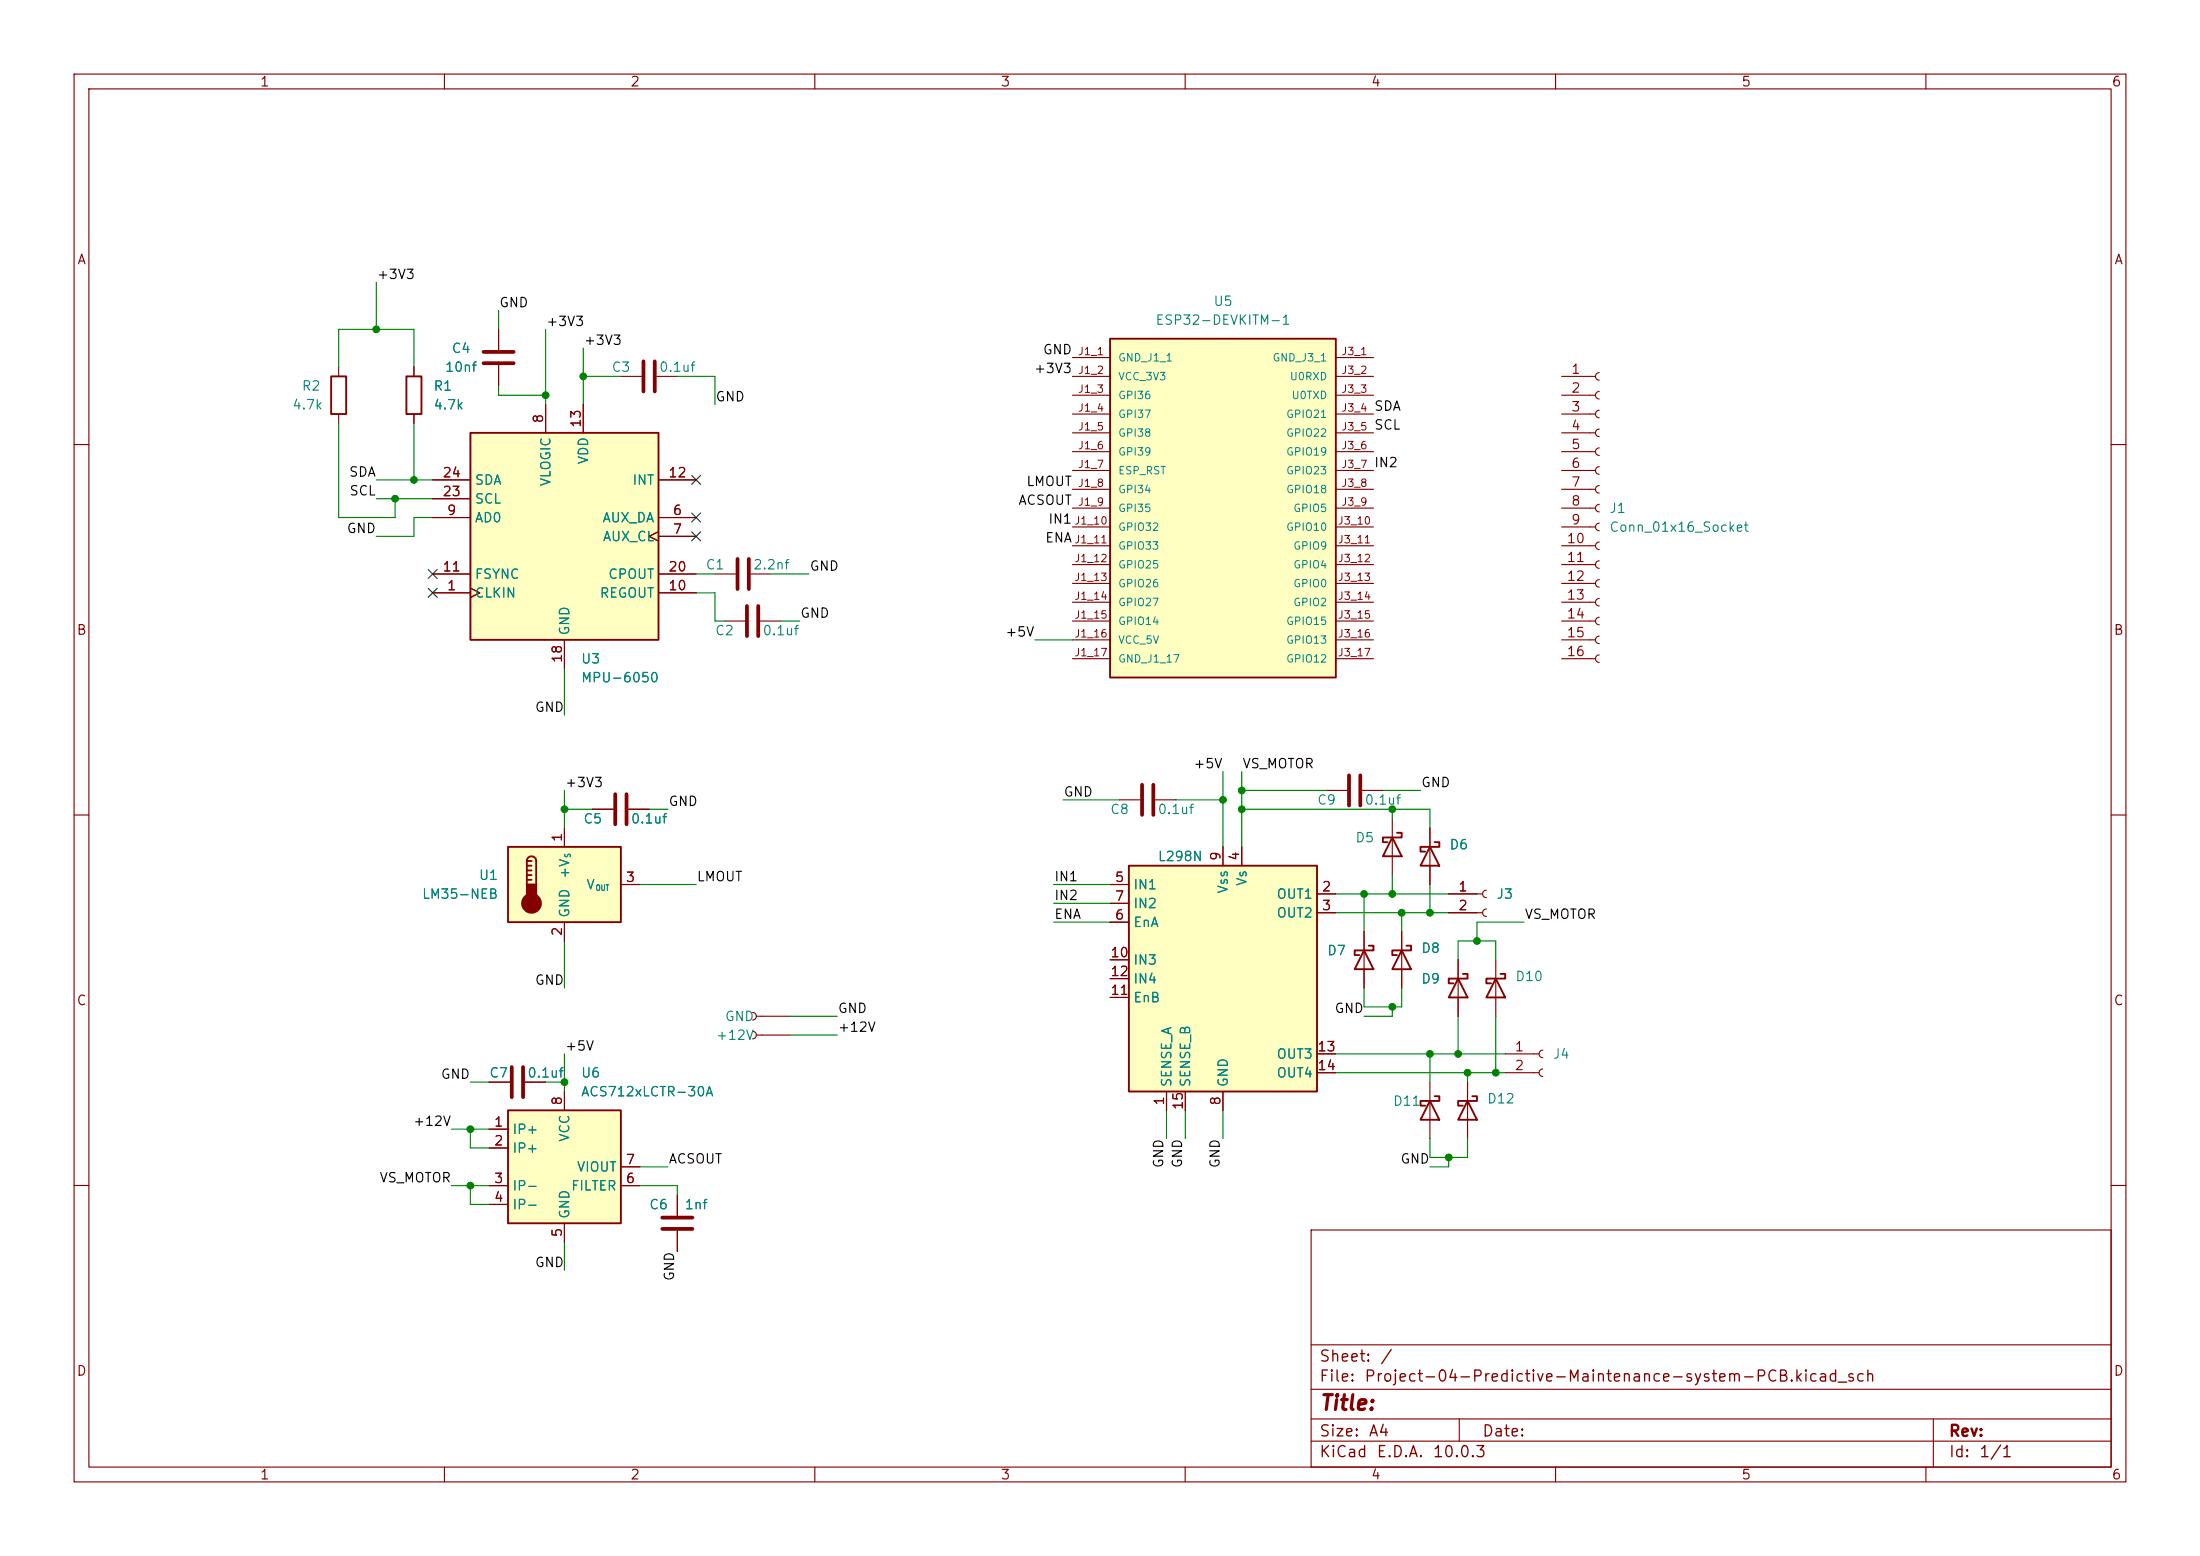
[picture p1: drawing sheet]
<svg xmlns="http://www.w3.org/2000/svg" width="297mm" height="210mm" viewBox="0 0 297 210" stroke-linecap="round" stroke-linejoin="round" font-family="sans-serif">
<g fill="none" stroke="#840000" stroke-width=".15">
<path d="M10 10h277v190h-277zM12 12h273v186h-273zM60 10v2M110 10v2M160 10v2M210 10v2M260 10v2M45.7 49.5v1.3M45.7 55.9v1.3M55.9 49.5v1.3M55.9 55.9v1.3M10 60h2"/>
<path d="M285 60h2M10 110h2M193 111.8v7.6M285 110h2M195.6 120.7h4.6M195.6 123.2h4.6M200.7 120.1a.51 .51 0 0 0-.5 .6 .51 .51 0 0 0 .5 .5M200.7 122.7a.51 .51 0 0 0-.5 .5 .51 .51 0 0 0 .5 .5M10 160h2M177 166h108v32h-108zM285 160h2M60 198v2"/>
<path d="M110 198v2M160 198v2M177 194.5h108M177 191.5h108M177 187.5h108M177 181.5h108M197 191.5v3M210 198v2M260 198v2M261 191.5v6.5"/>
</g>
<path d="M44.7 50.8h2v5.1h-2zM54.9 50.8h2v5.1h-2zM193 114.3l1.3 2.5h-2.5zM193.7 113.7h.6v.6h-2.5v.6h.6" fill="none" stroke="#840000" stroke-width=".25"/>
<path d="M149.9 45.7h30.4v45.7h-30.4z" fill="#ffffc2"/>
<path d="M149.9 45.7h30.4v45.7h-30.4z" fill="none" stroke="#840000" stroke-width=".25"/>
<g fill="none" stroke="#840000" stroke-width=".15">
<path d="M144.8 48.3h5.1M144.8 50.8h5.1M144.8 53.3h5.1M144.8 55.9h5.1M144.8 58.4h5.1M180.3 48.3h5.1M180.3 50.8h5.1M180.3 53.3h5.1M180.3 55.9h5.1M180.3 58.4h5.1M210.8 50.8h4.6M210.8 53.3h4.6"/>
<path d="M210.8 55.9h4.6M210.8 58.4h4.6M215.9 50.3a.51 .51 0 0 0-.5 .5 .51 .51 0 0 0 .5 .5M215.9 52.8a.51 .51 0 0 0-.5 .5 .51 .51 0 0 0 .5 .5M215.9 55.4a.51 .51 0 0 0-.5 .5 .51 .51 0 0 0 .5 .5M215.9 57.9a.51 .51 0 0 0-.5 .5 .51 .51 0 0 0 .5 .5M144.8 61h5.1M144.8 63.5h5.1M144.8 66h5.1M144.8 68.6h5.1M144.8 71.1h5.1M144.8 73.7h5.1"/>
<path d="M144.8 76.2h5.1M144.8 78.7h5.1M180.3 61h5.1M180.3 63.5h5.1M180.3 66h5.1M180.3 68.6h5.1M180.3 71.1h5.1M180.3 73.7h5.1M180.3 76.2h5.1M180.3 78.7h5.1M210.8 61h4.6M210.8 63.5h4.6"/>
<path d="M210.8 66h4.6M210.8 68.6h4.6M210.8 71.1h4.6M210.8 73.7h4.6M210.8 76.2h4.6M210.8 78.7h4.6M215.9 60.5a.51 .51 0 0 0-.5 .5 .51 .51 0 0 0 .5 .5M215.9 63a.51 .51 0 0 0-.5 .5 .51 .51 0 0 0 .5 .5M215.9 65.5a.51 .51 0 0 0-.5 .5 .51 .51 0 0 0 .5 .5M215.9 68.1a.51 .51 0 0 0-.5 .5 .51 .51 0 0 0 .5 .5M215.9 70.6a.51 .51 0 0 0-.5 .5 .51 .51 0 0 0 .5 .5M215.9 73.2a.51 .51 0 0 0-.5 .5 .51 .51 0 0 0 .5 .5"/>
<path d="M215.9 75.7a.51 .51 0 0 0-.5 .5 .51 .51 0 0 0 .5 .5M215.9 78.2a.51 .51 0 0 0-.5 .5 .51 .51 0 0 0 .5 .5M144.8 81.3h5.1M144.8 83.8h5.1M144.8 86.4h5.1M144.8 88.9h5.1M180.3 81.3h5.1M180.3 83.8h5.1M180.3 86.4h5.1M180.3 88.9h5.1M210.8 81.3h4.6M210.8 83.8h4.6"/>
<path d="M210.8 86.4h4.6M210.8 88.9h4.6M215.9 80.8a.51 .51 0 0 0-.5 .5 .51 .51 0 0 0 .5 .5M215.9 83.3a.51 .51 0 0 0-.5 .5 .51 .51 0 0 0 .5 .5M215.9 85.9a.51 .51 0 0 0-.5 .5 .51 .51 0 0 0 .5 .5M215.9 88.4a.51 .51 0 0 0-.5 .5 .51 .51 0 0 0 .5 .5"/>
</g>
<path d="M63.5 58.4h25.4v28h-25.4z" fill="#ffffc2"/>
<path d="M63.5 58.4h25.4v28h-25.4zM188 113l1.2 2.6h-2.5zM188.6 112.4h.6v.6h-2.5v.7h.6M201.9 132.1l1.3 2.5h-2.5zM202.6 131.4h.6v.7h-2.5v.6h.6" fill="none" stroke="#840000" stroke-width=".25"/>
<g fill="none" stroke="#840000" stroke-width=".15">
<path d="M67.3 44.5v2.7M67.3 49.3v2.8M73.7 54.6v3.8M78.7 54.6v3.8M83.8 50.8h2.8M88.6 50.8h2.8M58.4 69.9h5.1M58.4 77.5h5.1M58.4 64.8h5.1M58.4 67.3h5.1M63.5 79.4l1.3 .6-1.3 .6M88.9 71.8l-1.3 .6 1.3 .6"/>
<path d="M88.9 69.9h5.1M88.9 72.4h5.1M88.9 77.5h5.1M88.9 64.8h5.1M96.5 77.5h2.8M101.3 77.5h2.8M58.4 80h5.1M76.2 86.4v3.8M88.9 80h5.1M97.8 83.8h2.8M102.6 83.8h2.8M80 109.2h2.8"/>
<path d="M84.8 109.2h2.8M151.1 108h2.8M156 108h2.7M179.1 106.7h2.8M183.9 106.7h2.8M188 110.5v7.6M201.9 129.5v7.7"/>
</g>
<g fill="none" stroke="#840000" stroke-width=".51">
<path d="M65.3 49h4M65.3 47.5h4M86.9 48.8v4M88.4 48.8v4M99.6 75.4v4.1M101.1 75.4v4.1M100.8 81.8v4.1M102.4 81.8v4.1M83.1 107.2v4.1M84.6 107.2v4.1M154.2 105.9v4.1M155.7 105.9v4.1"/>
<path d="M182.1 104.6v4.1M183.6 104.6v4.1"/>
</g>
<path d="M68.6 114.3h15.2v10.2h-15.2z" fill="#ffffc2"/>
<path d="M68.6 114.3h15.2v10.2h-15.2zM71.1 116.2a.64 .64 0 0 1 .7-.6 .64 .64 0 0 1 .6 .6v3.2M71.1 116.2v3.2M71.1 116.2h.7M71.1 116.8h.7M71.1 117.5h.7M71.1 118.1h.7M71.1 118.7h.7" fill="none" stroke="#840000" stroke-width=".25"/>
<g fill="#840000" stroke="#840000" stroke-width=".25">
<path d="M71.1 119.4h1.3v1.9h-1.3z"/>
<circle cx="71.8" cy="121.9" r="1.27"/>
</g>
<path d="M76.2 111.8v2.5M83.8 119.4h2.6M76.2 124.5v2.5M101.6 139.2a.51 .51 0 0 1 .5 .5 .51 .51 0 0 1-.5 .5M101.6 136.7a.51 .51 0 0 1 .5 .5 .51 .51 0 0 1-.5 .5M102.1 139.7h4.6M102.1 137.2h4.6" fill="none" stroke="#840000" stroke-width=".15"/>
<path d="M68.6 149.9h15.2v15.2h-15.2z" fill="#ffffc2"/>
<path d="M184.1 128.3l1.3 2.5h-2.5zM184.8 127.6h.6v.7h-2.5v.6h.6M189.2 128.3l1.3 2.5h-2.5zM189.9 127.6h.6v.7h-2.5v.6h.6M196.8 132.1l1.3 2.5h-2.5zM197.5 131.4h.6v.7h-2.5v.6h.6M68.6 149.9h15.2v15.2h-15.2zM193 148.6l1.3 2.5h-2.5zM193.7 148h.6v.6h-2.5v.6h.6M198.1 148.6l1.3 2.5h-2.6zM198.8 148h.6v.6h-2.6v.6h.7" fill="none" stroke="#840000" stroke-width=".25"/>
<g fill="none" stroke="#840000" stroke-width=".15">
<path d="M184.1 125.7v7.7M189.2 125.7v7.7M196.8 129.5v7.7M66 152.4h2.6M66 154.9h2.6M66 146.1h2.8M70.9 146.1h2.8M76.2 147.3v2.6M83.8 157.5h2.6M193 146.1v7.6M198.1 146.1v7.6M203.2 142.2h4.6"/>
<path d="M203.2 144.8h4.6M208.3 141.7a.51 .51 0 0 0-.5 .5 .51 .51 0 0 0 .5 .5M208.3 144.3a.51 .51 0 0 0-.5 .5 .51 .51 0 0 0 .5 .5M66 160h2.6M66 162.6h2.6M76.2 165.1v2.5M83.8 160h2.6M91.4 161.3v2.8M91.4 166.1v2.8"/>
</g>
<path d="M69.1 144v4.1M70.6 144v4.1M89.4 165.9h4.1M89.4 164.3h4.1" fill="none" stroke="#840000" stroke-width=".51"/>
<path d="M152.4 116.8h25.4v30.5h-25.4z" fill="#ffffc2"/>
<path d="M152.4 116.8h25.4v30.5h-25.4z" fill="none" stroke="#840000" stroke-width=".25"/>
<g fill="none" stroke="#840000" stroke-width=".15">
<path d="M55.9 49.5v1.3M55.9 55.9v1.3M67.3 44.5v2.7M67.3 49.3v2.8M73.7 54.6v3.8M78.7 54.6v3.8M58.4 69.9h5.1M58.4 77.5h5.1M58.4 64.8h5.1M58.4 67.3h5.1M63.5 79.4l1.3 .6-1.3 .6M88.9 71.8l-1.3 .6 1.3 .6"/>
<path d="M88.9 69.9h5.1M88.9 72.4h5.1M88.9 77.5h5.1M88.9 64.8h5.1M58.4 80h5.1M76.2 86.4v3.8M88.9 80h5.1M76.2 111.8v2.5M80 109.2h2.8M83.8 119.4h2.6M84.8 109.2h2.8M149.9 119.4h2.5"/>
<path d="M165.1 114.3v2.5M167.6 114.3v2.5M193 111.8v2.5M193 116.8v2.6M76.2 124.5v2.5M149.9 124.5h2.5M149.9 121.9h2.5M149.9 129.5h2.5M149.9 134.6h2.5M149.9 132.1h2.5M177.8 120.7h2.5M177.8 123.2h2.5"/>
<path d="M184.1 125.7v2.6M184.1 130.8v2.6M189.2 125.7v2.6M189.2 130.8v2.6M195.6 120.7h3.8M195.6 123.2h3.8M196.8 129.5v2.6M196.8 134.6v2.6M66 152.4h2.6M66 154.9h2.6M66 146.1h2.8M70.9 146.1h2.8"/>
<path d="M76.2 147.3v2.6M83.8 157.5h2.6M157.5 147.3v2.6M160 147.3v2.6M165.1 147.3v2.6M177.8 142.2h2.5M177.8 144.8h2.5M66 160h2.6M66 162.6h2.6M76.2 165.1v2.5M83.8 160h2.6M91.4 161.3v2.8"/>
<path d="M91.4 166.1v2.8"/>
</g>
<g fill="none" stroke="#008400" stroke-width=".15">
<path d="M50.8 38.1v6.4M45.7 49.5v-5h10.2v5M45.7 57.2v12.7h7.6v-2.6M55.9 57.2v7.6M67.3 41.9v2.6M67.3 52.1v1.2h6.4M73.7 44.5v10.1M78.7 47v7.6M78.7 50.8h5.1M91.4 50.8h5.1v3.8M50.8 67.3h7.6M50.8 64.8h7.6"/>
<path d="M58.4 69.9h-2.5v2.5h-5.1M94 77.5h2.5M104.1 77.5h5.1M76.2 90.2v6.3M94 80h2.5v3.8h1.3M105.4 83.8h2.5M139.7 86.4h5.1M76.2 106.7v5.1M76.2 109.2h3.8M86.4 119.4h7.6M87.6 109.2h2.6M142.2 119.4h7.7"/>
<path d="M143.5 108h7.6M158.7 108h6.4M165.1 104.1v10.2M167.6 109.2h25.4v2.6M167.6 106.7h11.5M167.6 104.1v10.2M186.7 106.7h5.1M188 109.2v1.3M188 118.1v2.6M193 119.4v3.8M76.2 127v6.4M106.7 139.7h6.3"/>
<path d="M106.7 137.2h6.3M142.2 121.9h7.7M142.2 124.5h7.7M180.3 120.7h15.3M180.3 123.2h15.3M184.1 133.4v2.5h5.1v-2.5M184.1 120.7v5M188 135.9v1.3h-3.9M189.2 123.2v2.5M196.8 129.5v-2.5h5.1v2.5M196.8 137.2v5M201.9 137.2v7.6"/>
<path d="M205.7 124.5h-6.3v2.5M61 152.4h5M63.5 146.1h2.5M63.5 152.4v2.5h2.5M73.7 146.1h2.5M76.2 142.2v5.1M86.4 157.5h3.8M157.5 149.9v3.8M160 149.9v3.8M165.1 149.9v3.8M180.3 144.8h22.9M180.3 142.2h22.9"/>
<path d="M193 142.2v3.9M193 153.7v2.5h5.1v-2.5M195.6 156.2v1.3h-2.6M198.1 144.8v1.3M61 160h5M63.5 160v2.6h2.5M76.2 167.6v3.9M86.4 160h5v1.3"/>
</g>
<path d="M57.8 76.9l1.2 1.2M57.8 79.4l1.2 1.2M59 76.9l-1.2 1.2M59 79.4l-1.2 1.2M93.4 69.2l1.2 1.3M93.4 64.2l1.2 1.2M93.4 71.8l1.2 1.2M94.6 69.2l-1.2 1.3M94.6 64.2l-1.2 1.2M94.6 71.8l-1.2 1.2" fill="none" stroke="#000084" stroke-width=".15"/>
<g fill="#008400" stroke="#008400" stroke-width=".14">
<circle cx="50.8" cy="44.5" r=".46"/>
<circle cx="78.7" cy="50.8" r=".46"/>
<circle cx="73.7" cy="53.3" r=".46"/>
<circle cx="53.3" cy="67.3" r=".46"/>
<circle cx="55.9" cy="64.8" r=".46"/>
<circle cx="188" cy="109.2" r=".46"/>
<circle cx="184.1" cy="120.7" r=".46"/>
<circle cx="165.1" cy="108" r=".46"/>
<circle cx="167.6" cy="109.2" r=".46"/>
<circle cx="167.6" cy="106.7" r=".46"/>
<circle cx="188" cy="120.7" r=".46"/>
<circle cx="193" cy="123.2" r=".46"/>
<circle cx="76.2" cy="109.2" r=".46"/>
<circle cx="76.2" cy="146.1" r=".46"/>
<circle cx="63.5" cy="152.4" r=".46"/>
<circle cx="63.5" cy="160" r=".46"/>
<circle cx="195.6" cy="156.2" r=".46"/>
<circle cx="199.4" cy="127" r=".46"/>
<circle cx="198.1" cy="144.8" r=".46"/>
<circle cx="201.9" cy="144.8" r=".46"/>
<circle cx="193" cy="142.2" r=".46"/>
<circle cx="196.8" cy="142.2" r=".46"/>
<circle cx="189.2" cy="123.2" r=".46"/>
<circle cx="188" cy="135.9" r=".46"/>
</g>
<text font-size="2" fill="#840000" x="178" y="190.8">Title:</text>
<g font-size="1.5" fill="#840000">
<text x="178" y="184.2">Sheet:</text>
<text x="186.2" y="184.2">/</text>
<text x="178" y="186.9">File:</text>
<text x="184.1" y="186.9">Project-04-Predictive-Maintenance-system-PCB.kicad_sch</text>
<text x="178" y="197.1">KiCad</text>
<text x="178" y="194.3">Size:</text>
<text x="184.7" y="194.3">A4</text>
<text x="185.7" y="197.1">E.D.A.</text>
<text x="193.3" y="197.1">10.0.3</text>
<text x="200" y="194.3">Date:</text>
<text x="263" y="194.3">Rev:</text>
<text x="263" y="197.1">Id:</text>
<text x="267.1" y="197.1">1/1</text>
</g>
<g font-size="1.3" fill="#840000">
<text x="35" y="12">1</text>
<text x="85" y="12">2</text>
<text x="135" y="12">3</text>
<text x="185" y="12">4</text>
<text x="235" y="12">5</text>
<text x="285" y="12">6</text>
<text x="10.3" y="36">A</text>
<text x="285.3" y="36">A</text>
<text x="212" y="50.8">1</text>
<text x="212" y="53.3">2</text>
<text x="73.6" y="57.2" transform="rotate(-90 73.6 57.2)">8</text>
<text x="78.7" y="57.8" transform="rotate(-90 78.7 57.8)">13</text>
<text x="212" y="55.9">3</text>
<text x="212" y="58.4">4</text>
<text x="59.6" y="64.7">24</text>
<text x="90.1" y="64.7">12</text>
<text x="212" y="60.9">5</text>
<text x="212" y="63.5">6</text>
<text x="59.6" y="67.3">23</text>
<text x="60.3" y="69.8">9</text>
<text x="90.7" y="69.8">6</text>
<text x="212" y="66">7</text>
<text x="212" y="68.6">8</text>
<text x="212" y="71.1">9</text>
<text x="59.6" y="77.4">11</text>
<text x="90.1" y="77.4">20</text>
<text x="90.7" y="72.4">7</text>
<text x="211.4" y="73.6">10</text>
<text x="211.4" y="76.2">11</text>
<text x="60.3" y="80">1</text>
<text x="90.1" y="80">10</text>
<text x="211.4" y="78.7">12</text>
<text x="211.4" y="81.3">13</text>
<text x="211.4" y="83.8">14</text>
<text x="10.3" y="86">B</text>
<text x="76.2" y="89.6" transform="rotate(-90 76.2 89.6)">18</text>
<text x="211.4" y="86.3">15</text>
<text x="211.4" y="88.9">16</text>
<text x="285.3" y="86">B</text>
<text x="76.2" y="113.7" transform="rotate(-90 76.2 113.7)">1</text>
<text x="84.4" y="119.4">3</text>
<text x="150.4" y="119.4">5</text>
<text x="165.1" y="116.3" transform="rotate(-90 165.1 116.3)">9</text>
<text x="167.6" y="116.3" transform="rotate(-90 167.6 116.3)">4</text>
<text x="150.4" y="124.4">6</text>
<text x="150.4" y="121.9">7</text>
<text x="178.4" y="120.6">2</text>
<text x="178.4" y="123.2">3</text>
<text x="196.8" y="120.6">1</text>
<text x="196.8" y="123.2">2</text>
<text x="76.2" y="126.4" transform="rotate(-90 76.2 126.4)">2</text>
<text x="149.8" y="129.5">10</text>
<text x="10.3" y="136">C</text>
<text x="149.8" y="134.6">11</text>
<text x="149.8" y="132.1">12</text>
<text x="285.3" y="136">C</text>
<text x="177.8" y="142.2">13</text>
<text x="204.4" y="142.2">1</text>
<text x="76.2" y="149.3" transform="rotate(-90 76.2 149.3)">8</text>
<text x="157.5" y="149.3" transform="rotate(-90 157.5 149.3)">1</text>
<text x="160" y="149.9" transform="rotate(-90 160 149.9)">15</text>
<text x="165.1" y="149.3" transform="rotate(-90 165.1 149.3)">8</text>
<text x="177.8" y="144.8">14</text>
<text x="204.4" y="144.8">2</text>
<text x="66.6" y="152.4">1</text>
<text x="66.6" y="154.9">2</text>
<text x="66.6" y="160">3</text>
<text x="84.4" y="160">6</text>
<text x="84.4" y="157.5">7</text>
<text x="66.6" y="162.5">4</text>
<text x="76.2" y="167.1" transform="rotate(-90 76.2 167.1)">5</text>
<text x="10.3" y="186">D</text>
<text x="285.3" y="186">D</text>
<text x="35" y="200">1</text>
<text x="85" y="200">2</text>
<text x="135" y="200">3</text>
<text x="185" y="200">4</text>
<text x="235" y="200">5</text>
<text x="285" y="200">6</text>
</g>
<g font-size="1.3">
<text x="50.8" y="38">+3V3</text>
<text x="67.3" y="41.8">GND</text>
<text x="73.7" y="44.3">+3V3</text>
<text x="78.7" y="46.9">+3V3</text>
<text x="139.5" y="50.7">+3V3</text>
<text x="140.7" y="48.1">GND</text>
<text x="96.5" y="54.5">GND</text>
<text x="185.4" y="58.3">SCL</text>
<text x="185.4" y="55.8">SDA</text>
<text x="47" y="64.6">SDA</text>
<text x="138.5" y="65.9">LMOUT</text>
<text x="185.4" y="63.4">IN2</text>
<text x="47.1" y="67.2">SCL</text>
<text x="137.4" y="68.5">ACSOUT</text>
<text x="141.4" y="71">IN1</text>
<text x="46.7" y="72.3">GND</text>
<text x="109.2" y="77.3">GND</text>
<text x="141" y="73.5">ENA</text>
<text x="107.9" y="83.7">GND</text>
<text x="135.6" y="86.2">+5V</text>
<text x="72.1" y="96.4">GND</text>
<text x="76.2" y="106.6">+3V3</text>
<text x="143.5" y="107.8">GND</text>
<text x="161" y="104">+5V</text>
<text x="167.6" y="104">VS_MOTOR</text>
<text x="191.8" y="106.6">GND</text>
<text x="90.2" y="109.1">GND</text>
<text x="94" y="119.3">LMOUT</text>
<text x="142.2" y="119.3">IN1</text>
<text x="142.2" y="124.3">ENA</text>
<text x="142.2" y="121.8">IN2</text>
<text x="205.7" y="124.3">VS_MOTOR</text>
<text x="72.1" y="133.2">GND</text>
<text x="113" y="137">GND</text>
<text x="180.1" y="137">GND</text>
<text x="76.2" y="142.1">+5V</text>
<text x="113" y="139.6">+12V</text>
<text x="59.4" y="145.9">GND</text>
<text x="55.7" y="152.3">+12V</text>
<text x="51.1" y="159.9">VS_MOTOR</text>
<text x="90.2" y="157.4">ACSOUT</text>
<text x="157.4" y="157.7" transform="rotate(-90 157.4 157.7)">GND</text>
<text x="159.9" y="157.7" transform="rotate(-90 159.9 157.7)">GND</text>
<text x="165" y="157.7" transform="rotate(-90 165 157.7)">GND</text>
<text x="189" y="157.4">GND</text>
<text x="72.1" y="171.3">GND</text>
<text x="91.3" y="173" transform="rotate(-90 91.3 173)">GND</text>
</g>
<g font-size="1.3" fill="#008484">
<text x="163.7" y="41.6">U5</text>
<text x="60.9" y="48">C4</text>
<text x="155.9" y="44.2">ESP32-DEVKITM-1</text>
<text x="40.6" y="53">R2</text>
<text x="58.4" y="53">R1</text>
<text x="60" y="50.5">10nf</text>
<text x="82.5" y="50.5">C3</text>
<text x="88.9" y="50.5">0.1uf</text>
<text x="39.4" y="55.6">4.7k</text>
<text x="58.4" y="55.6">4.7k</text>
<text x="64" y="65.7">SDA</text>
<text x="74.6" y="65.7" transform="rotate(-90 74.6 65.7)">VLOGIC</text>
<text x="79.7" y="62.8" transform="rotate(-90 79.7 62.8)">VDD</text>
<text x="85.3" y="65.7">INT</text>
<text x="64" y="70.8">AD0</text>
<text x="64" y="68.3">SCL</text>
<text x="81.2" y="70.8">AUX_DA</text>
<text x="217.2" y="69.6">J1</text>
<text x="81.3" y="73.4">AUX_CL</text>
<text x="95.2" y="77.2">C1</text>
<text x="101.6" y="77.2">2.2nf</text>
<text x="217.2" y="72.1">Conn_01x16_Socket</text>
<text x="64" y="81">CLKIN</text>
<text x="64" y="78.4">FSYNC</text>
<text x="80.9" y="81">REGOUT</text>
<text x="82" y="78.4">CPOUT</text>
<text x="77.2" y="85.9" transform="rotate(-90 77.2 85.9)">GND</text>
<text x="78.4" y="89.9">U3</text>
<text x="96.4" y="86.1">C2</text>
<text x="102.9" y="86.1">0.1uf</text>
<text x="78.4" y="92.4">MPU-6050</text>
<text x="78.7" y="111.5">C5</text>
<text x="85.1" y="111.5">0.1uf</text>
<text x="149.8" y="110.2">C8</text>
<text x="156.2" y="110.2">0.1uf</text>
<text x="177.7" y="108.9">C9</text>
<text x="184.1" y="108.9">0.1uf</text>
<text x="64.6" y="119.1">U1</text>
<text x="77.2" y="118.7" transform="rotate(-90 77.2 118.7)">+V</text>
<text x="156.2" y="116.5">L298N</text>
<text x="168.6" y="119.7" transform="rotate(-90 168.6 119.7)">Vs</text>
<text x="182.9" y="114">D5</text>
<text x="195.6" y="115">D6</text>
<text x="56.9" y="121.6">LM35-NEB</text>
<text x="77.2" y="124" transform="rotate(-90 77.2 124)">GND</text>
<text x="79.1" y="120.4">V</text>
<text x="152.9" y="120.4">IN1</text>
<text x="152.9" y="125.4">EnA</text>
<text x="152.9" y="122.9">IN2</text>
<text x="166.1" y="120.7" transform="rotate(-90 166.1 120.7)">Vss</text>
<text x="172.3" y="121.6">OUT1</text>
<text x="172.3" y="124.2">OUT2</text>
<text x="201.9" y="121.6">J3</text>
<text x="152.9" y="130.5">IN3</text>
<text x="179.1" y="129.2">D7</text>
<text x="191.8" y="128.9">D8</text>
<text x="152.9" y="135.6">EnB</text>
<text x="152.9" y="133.1">IN4</text>
<text x="191.8" y="133.1">D9</text>
<text x="204.5" y="132.7">D10</text>
<text x="96.6" y="140.7">+12V</text>
<text x="97.8" y="138.1">GND</text>
<text x="172.3" y="143.2">OUT3</text>
<text x="209.6" y="143.2">J4</text>
<text x="66" y="145.8">C7</text>
<text x="71.1" y="145.8">0.1uf</text>
<text x="78.4" y="145.8">U6</text>
<text x="78.4" y="148.3">ACS712xLCTR-30A</text>
<text x="158.5" y="146.8" transform="rotate(-90 158.5 146.8)">SENSE_A</text>
<text x="161" y="146.8" transform="rotate(-90 161 146.8)">SENSE_B</text>
<text x="166.1" y="146.8" transform="rotate(-90 166.1 146.8)">GND</text>
<text x="172.3" y="145.8">OUT4</text>
<text x="188" y="149.6">D11</text>
<text x="200.7" y="149.2">D12</text>
<text x="69.1" y="153.4">IP+</text>
<text x="69.1" y="155.9">IP+</text>
<text x="77.2" y="154.2" transform="rotate(-90 77.2 154.2)">VCC</text>
<text x="69.1" y="161">IP-</text>
<text x="77" y="161">FILTER</text>
<text x="77.8" y="158.5">VIOUT</text>
<text x="69.1" y="163.5">IP-</text>
<text x="77.2" y="164.6" transform="rotate(-90 77.2 164.6)">GND</text>
<text x="87.6" y="163.5">C6</text>
<text x="92.3" y="163.5">1nf</text>
</g>
<g font-size="1" fill="#840000">
<text x="145.5" y="48.2">J1_1</text>
<text x="145.5" y="50.7">J1_2</text>
<text x="145.5" y="53.3">J1_3</text>
<text x="181" y="48.2">J3_1</text>
<text x="181" y="50.7">J3_2</text>
<text x="181" y="53.3">J3_3</text>
<text x="145.5" y="55.8">J1_4</text>
<text x="145.5" y="58.3">J1_5</text>
<text x="181" y="55.8">J3_4</text>
<text x="181" y="58.3">J3_5</text>
<text x="145.5" y="60.9">J1_6</text>
<text x="145.5" y="63.4">J1_7</text>
<text x="145.5" y="66">J1_8</text>
<text x="181" y="60.9">J3_6</text>
<text x="181" y="63.4">J3_7</text>
<text x="181" y="66">J3_8</text>
<text x="145" y="71">J1_10</text>
<text x="145.5" y="68.5">J1_9</text>
<text x="180.5" y="71">J3_10</text>
<text x="181" y="68.5">J3_9</text>
<text x="145" y="73.6">J1_11</text>
<text x="145" y="76.1">J1_12</text>
<text x="180.5" y="73.6">J3_11</text>
<text x="180.5" y="76.1">J3_12</text>
<text x="145" y="78.7">J1_13</text>
<text x="145" y="81.2">J1_14</text>
<text x="145" y="83.7">J1_15</text>
<text x="180.5" y="78.7">J3_13</text>
<text x="180.5" y="81.2">J3_14</text>
<text x="180.5" y="83.7">J3_15</text>
<text x="145" y="86.3">J1_16</text>
<text x="145" y="88.8">J1_17</text>
<text x="180.5" y="86.3">J3_16</text>
<text x="180.5" y="88.8">J3_17</text>
</g>
<g font-size="1" fill="#008484">
<text x="150.9" y="49">GND_J1_1</text>
<text x="150.9" y="51.6">VCC_3V3</text>
<text x="171.7" y="49">GND_J3_1</text>
<text x="174" y="51.6">U0RXD</text>
<text x="150.9" y="54.1">GPI36</text>
<text x="150.9" y="56.7">GPI37</text>
<text x="150.9" y="59.2">GPI38</text>
<text x="173.6" y="56.7">GPIO21</text>
<text x="173.6" y="59.2">GPIO22</text>
<text x="174.3" y="54.1">U0TXD</text>
<text x="150.9" y="61.7">GPI39</text>
<text x="150.9" y="64.3">ESP_RST</text>
<text x="173.6" y="61.7">GPIO19</text>
<text x="173.6" y="64.3">GPIO23</text>
<text x="150.9" y="66.8">GPI34</text>
<text x="150.9" y="69.4">GPI35</text>
<text x="150.9" y="71.9">GPIO32</text>
<text x="173.6" y="66.8">GPIO18</text>
<text x="173.6" y="71.9">GPIO10</text>
<text x="174.5" y="69.4">GPIO5</text>
<text x="150.9" y="74.4">GPIO33</text>
<text x="150.9" y="77">GPIO25</text>
<text x="174.5" y="74.4">GPIO9</text>
<text x="174.5" y="77">GPIO4</text>
<text x="150.9" y="79.5">GPIO26</text>
<text x="150.9" y="82.1">GPIO27</text>
<text x="174.5" y="79.5">GPIO0</text>
<text x="174.5" y="82.1">GPIO2</text>
<text x="150.9" y="84.6">GPIO14</text>
<text x="150.9" y="87.1">VCC_5V</text>
<text x="150.9" y="89.7">GND_J1_17</text>
<text x="173.6" y="84.6">GPIO15</text>
<text x="173.6" y="87.1">GPIO13</text>
<text x="173.6" y="89.7">GPIO12</text>
</g>
<g font-size=".8" fill="#008484">
<text x="77.2" y="115.8" transform="rotate(-90 77.2 115.8)">S</text>
<text x="80.4" y="120.4">OUT</text>
</g>
</svg>
